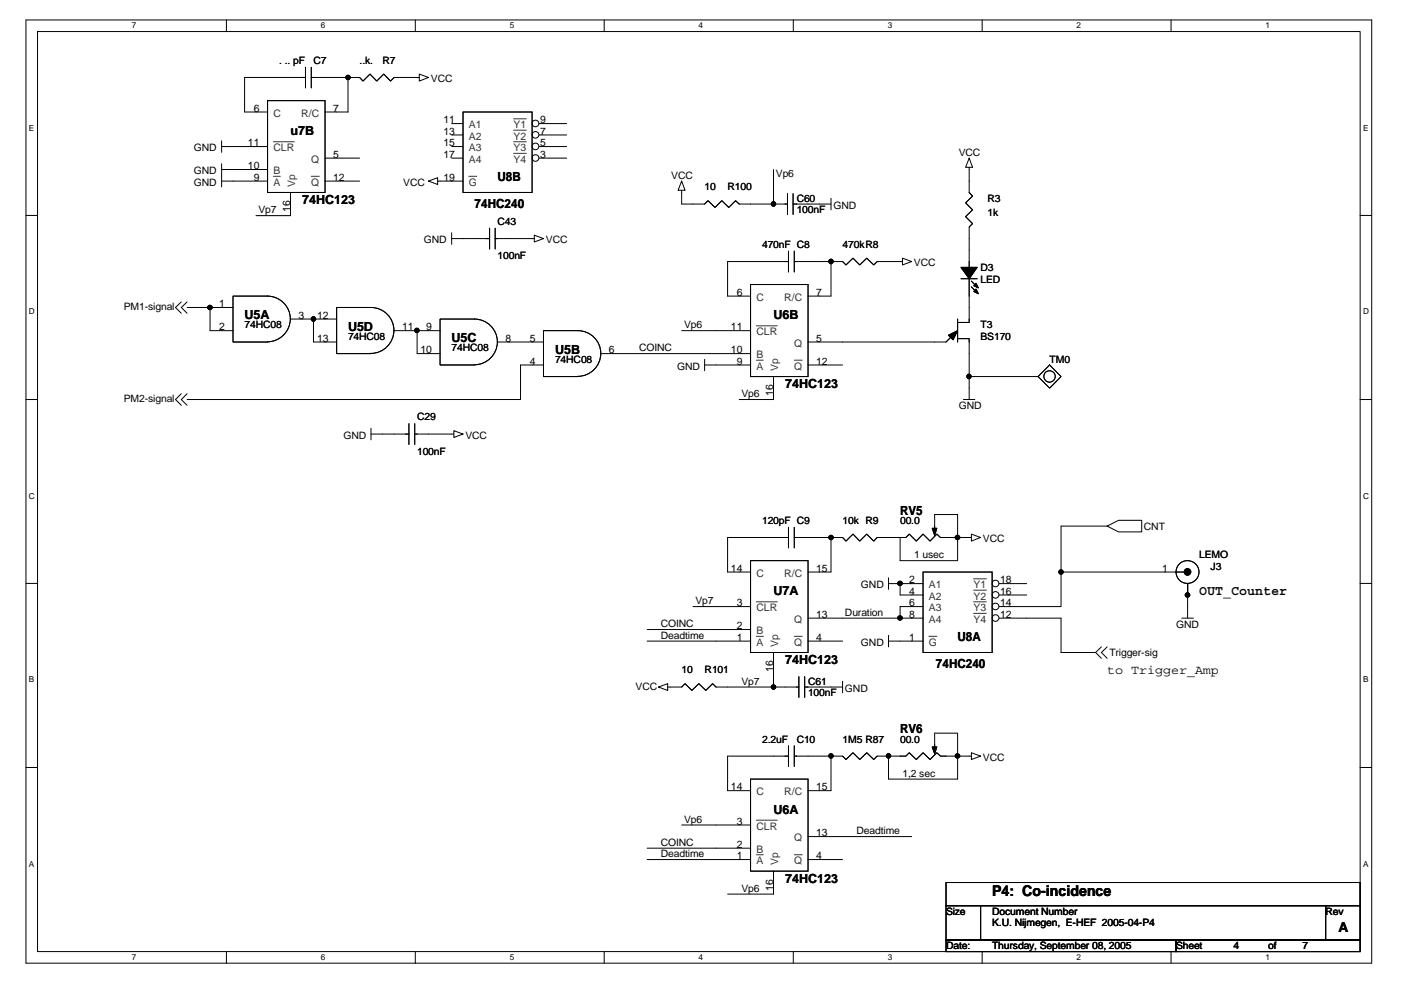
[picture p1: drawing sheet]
<svg xmlns="http://www.w3.org/2000/svg" width="297mm" height="210mm" viewBox="0 0 297 210" stroke-linecap="round" stroke-linejoin="round" font-family="sans-serif">
<path d="M5.5 4.2h285.3v200h-285.3zM8 6.7h280.4v195.1h-280.4z" fill="none" stroke="#000" stroke-width=".21"/>
<g fill="#fff">
<path d="M28 4.5h.9v1.9h-.9z"/>
<path d="M28 202h.9v1.9h-.9z"/>
</g>
<path d="M48 4.2v2.5M48 201.8v2.4" fill="none" stroke="#000" stroke-width=".21"/>
<g fill="#fff">
<path d="M68 4.5h1v1.9h-1z"/>
<path d="M68 202h1v1.9h-1z"/>
</g>
<path d="M88.1 4.2v2.5M88.1 201.8v2.4" fill="none" stroke="#000" stroke-width=".21"/>
<g fill="#fff">
<path d="M108.1 4.5h.9v1.9h-.9z"/>
<path d="M108.1 202h.9v1.9h-.9z"/>
</g>
<path d="M128.1 4.2v2.5M128.1 201.8v2.4" fill="none" stroke="#000" stroke-width=".21"/>
<g fill="#fff">
<path d="M148.1 4.5h1v1.9h-1z"/>
<path d="M148.1 202h1v1.9h-1z"/>
</g>
<path d="M168.2 4.2v2.5M168.2 201.8v2.4" fill="none" stroke="#000" stroke-width=".21"/>
<g fill="#fff">
<path d="M188.2 4.5h.9v1.9h-.9z"/>
<path d="M188.2 202h.9v1.9h-.9z"/>
</g>
<path d="M208.2 4.2v2.5M208.2 201.8v2.4" fill="none" stroke="#000" stroke-width=".21"/>
<g fill="#fff">
<path d="M228.3 4.5h.9v1.9h-.9z"/>
<path d="M228.3 202h.9v1.9h-.9z"/>
</g>
<path d="M248.3 4.2v2.5M248.3 201.8v2.4" fill="none" stroke="#000" stroke-width=".21"/>
<g fill="#fff">
<path d="M268.3 4.5h.9v1.9h-.9z"/>
<path d="M268.3 202h.9v1.9h-.9z"/>
<path d="M6.1 26.2h1.2v1.9h-1.2z"/>
<path d="M289 26.2h1.2v1.9h-1.2z"/>
<path d="M6.1 65.2h1.3v1.9h-1.3z"/>
<path d="M289 65.2h1.2v1.9h-1.2z"/>
</g>
<path d="M5.5 45.7h2.5M288.4 45.7h2.4" fill="none" stroke="#000" stroke-width=".21"/>
<g fill="#fff">
<path d="M6.1 104.2h1.3v1.9h-1.3z"/>
<path d="M289 104.2h1.2v1.9h-1.2z"/>
</g>
<path d="M5.5 84.7h2.5M288.4 84.7h2.4" fill="none" stroke="#000" stroke-width=".21"/>
<g fill="#fff">
<path d="M6.1 143.2h1.2v1.9h-1.2z"/>
<path d="M289 143.2h1.2v1.9h-1.2z"/>
</g>
<path d="M5.5 123.7h2.5M288.4 123.7h2.4" fill="none" stroke="#000" stroke-width=".21"/>
<g fill="#fff">
<path d="M6.1 182.2h1.2v1.9h-1.2z"/>
<path d="M289 182.2h1.2v1.9h-1.2z"/>
</g>
<g fill="none" stroke="#000" stroke-width=".21">
<path d="M61.6 16.4h-9.7v7.3h4.8M68.9 16.4h4.9v7.3h-4.9M88.9 16.4h-2.9M88.9 15.7l1.9 .7-1.9 .8zM47 35.9h9.7M47 34.7v4.9M47 38.4h9.7M47 31.1h9.7M47 29.8v2.5M56.7 21.3h12.2v19.5h-12.2zM68.9 38.4h7.3M68.9 33.5h7.3"/>
<path d="M90.8 38.4l2-.7v1.4zM92.8 38.4h3M144.5 38.4l.7 1.9h-1.4zM164 35.9v7.4M205.5 35.5v2.9M205.5 33.5l.7 2h-1.5zM61.6 40.8v4.9h-7.3M95.8 50.6h8M95.8 49.4v2.4M103.8 48.4v4.4M105 48.4v4.4M105 50.6h8.3"/>
<path d="M113.3 49.9l1.9 .7-1.9 .7zM144.5 40.3v3h4.9l.7-.8 1.5 1.5 1.4-1.5 1.5 1.5 1.5-1.5 .7 .8h7.3M164 43.3h3M167 41.1v4.4M167.2 53.3v4.4M167.2 55.5h-12.9v7.3h4.8M168.1 41.1v4.4M168.1 43.3h8.1M168.4 53.3v4.4M168.4 55.5h7.8v7.3h-4.9M176.2 42v2.5M188.4 55.5h2.9"/>
<path d="M191.3 54.7l2 .8-2 .7zM203.7 59.1h3.5M205.5 50.6v17.8h-2.5M206 59.6l1.2 1.2M38.4 64l-1.2 1.2 1.2 1.2M39.7 65.2h4.8M39.7 64l-1.3 1.2 1.3 1.2M44.5 65.2v4.9h4.9M44.5 65.2h4.9M56.7 62.8a4.8 4.8 0 0 1 4.9 4.8 4.8 4.8 0 0 1-4.9 4.9M56.7 62.8h-7.3v9.7h7.3M61.6 67.6h4.9"/>
<path d="M66.5 67.6h2.4M66.5 67.6v4.9h2.4M86 70.1h2.4M88.4 70.1h4.9M88.4 70.1v4.9h4.9M100.6 77.3a4.8 4.8 0 0 0 4.9-4.8 4.8 4.8 0 0 0-4.9-4.9h-7.3v9.8h7.3M105.5 72.5h9.7M115.2 77.4h-4.8v7.3h-70.7M122.5 70.1a4.8 4.8 0 0 1 4.9 4.9 4.8 4.8 0 0 1-4.9 4.8M122.6 70.1h-7.4v9.7h7.4M127.4 75h31.7M144.5 70.1h14.6"/>
<path d="M149.4 77.4h9.7M149.4 76.2v2.4M159.1 60.3h12.2v19.5h-12.2zM164 79.8v4.9h-7.3M171.3 77.4h7.3M201.5 71.5l-.9 1h-29.3M203 71.8h2.5v8M203 67.6v4.9M205.5 79.8h12.2M205.5 79.8v4.9M206 60.8l1.2 1.3M38.4 83.5l-1.2 1.2 1.2 1.2"/>
<path d="M39.7 83.5l-1.3 1.2 1.3 1.2M78.7 92h8M78.7 90.8v2.5M86.7 89.8v4.4M87.9 89.8v4.4M87.9 92h8.3M96.2 91.3l2 .7-2 .8zM204.3 84.7h2.4M159.1 118.9h12.2v19.4h-12.2zM167.2 111.8v4.4M167.2 114h-12.9v7.3h4.8M168.4 111.8v4.4"/>
<path d="M168.4 114h7.8M176.2 114h2.4l.8 .7 1.4-1.5 1.5 1.5 1.5-1.5 1.5 1.5 .7-.7h4.8M176.2 114v7.3h-4.9M190.8 114v4.9h12.2v-4.9M190.8 114h1.3l.7-.8 1.5 1.5 1.4-1.5 1.5 1.5 1.4-1.5 .8 .8h3.6M198.2 112.3v-3.2h4.8v4.9M203 114h3M206 113.2l1.9 .8-1.9 .7zM234.7 111.5h-9.7v9.8M234.7 111.5l2.5-1.2h4.9v2.5h-4.9zM137.2 133.5h21.9M137.2 135.9h21.9"/>
<path d="M146.9 128.6h12.2M164 138.3v7.4M171.3 131.1h19.5M171.3 135.9h7.3M188.4 135.9h4.9M188.4 134.7v2.5M188.4 123.7h2.4M188.4 122.5v2.5M190.8 123.7h4.9M190.8 123.7v2.5h4.9M190.8 131.1h4.9M195.7 128.6h-4.9v2.5"/>
<path d="M217.7 131.1h7.3v7.2h7.3M225 121.3h26.1M225 121.3v7.3h-7.3M232.3 138.3l1.2 1.3M233.5 137.2l-1.2 1.1M234.7 137.2l-1.2 1.1 1.2 1.3M250.6 131.1h2.4M251.8 123.7v7.4M139.6 145.7l2-.8v1.5zM141.6 145.7h2.9l.7-.8 1.5 1.5 1.5-1.5 1.4 1.5 1.5-1.5 .7 .8h12.2M164 145.7h5.4M167.2 158.1v4.4"/>
<path d="M168.4 158.1v4.4M169.4 143.5v4.4M170.6 145.7h8M170.6 143.5v4.4M178.6 144.4v2.5M198.2 158.6v-3.2h4.8v4.9M206 159.6l1.9 .7-1.9 .7zM5.5 162.7h2.5M137.2 179.8h14.6M144.5 174.9h7.3M167.2 160.3h-12.9v7.3h2.4M168.4 160.3h7.8"/>
<path d="M176.2 160.3h2.4l.8 .7 1.4-1.4 1.5 1.4 1.5-1.4 1.5 1.4 .7-.7h6.1l.7-.7 1.5 1.4 1.4-1.4 1.5 1.4 1.4-1.4 .8 .7h3.6M176.2 160.3v7.3h-2.4M178.6 177.4h14.7M203 160.3v4.9h-14.6v-4.9M206 160.3h-3M288.4 162.7h2.4M137.2 182.2h14.6M164 187.1v2.5h-9.7M200.6 192h7.3v7.3h-7.3zM200.6 187.1h87.8v4.9h-87.8zM200.6 199.3h48.7v2.5h-48.7zM207.9 192h73.2v7.3h-73.2z"/>
<path d="M249.3 199.3h39.1v2.5h-39.1zM281.1 192h7.3v7.3h-7.3z"/>
<circle cx="251.8" cy="121.3" r="2.43"/>
</g>
<g fill="#000" stroke="#000" stroke-width=".21">
<path d="M203.7 56.7h3.5l-1.7 2.4z" fill-rule="evenodd"/>
<path d="M203.7 56.7h3.5l-1.7 2.4z" fill-rule="evenodd"/>
<path d="M201.1 71.1l1.9-1-.9 2z" fill-rule="evenodd"/>
<path d="M201.1 71.1l1.9-1-.9 2z" fill-rule="evenodd"/>
<path d="M206.9 61.3l.5 1-.9-.5z" fill-rule="evenodd"/>
<path d="M206.9 60.1l.5 .9-.9-.4z" fill-rule="evenodd"/>
<path d="M206.9 61.3l.5 1-.9-.5z" fill-rule="evenodd"/>
<path d="M206.9 60.1l.5 .9-.9-.4z" fill-rule="evenodd"/>
<path d="M197.7 112h.9l-.4 1.5z" fill-rule="evenodd"/>
<path d="M197.7 112h.9l-.4 1.5z" fill-rule="evenodd"/>
<path d="M197.7 158.4h.9l-.4 1.4z" fill-rule="evenodd"/>
<path d="M197.7 158.4h.9l-.4 1.4z" fill-rule="evenodd"/>
<circle cx="73.8" cy="16.4" r=".47"/>
<circle cx="164" cy="43.2" r=".48"/>
<circle cx="176.2" cy="55.4" r=".48"/>
<circle cx="44.5" cy="65.2" r=".48"/>
<circle cx="66.4" cy="67.6" r=".48"/>
<circle cx="88.4" cy="70.1" r=".47"/>
<circle cx="205.4" cy="79.8" r=".48"/>
<circle cx="176.2" cy="114" r=".47"/>
<circle cx="203" cy="114" r=".48"/>
<circle cx="190.8" cy="123.7" r=".48"/>
<circle cx="190.8" cy="131" r=".48"/>
<circle cx="225" cy="121.3" r=".47"/>
<circle cx="251.8" cy="121.3" r=".7"/>
<circle cx="251.8" cy="126.1" r=".48"/>
<circle cx="164" cy="145.7" r=".47"/>
<circle cx="176.2" cy="160.3" r=".47"/>
<circle cx="188.4" cy="160.3" r=".47"/>
<circle cx="203" cy="160.3" r=".48"/>
</g>
<path d="M58 37.4h1.4M58 30.1h4.4M66 37.4h1.7M160.4 76.4h1.4M160.4 69.1h4.4M168.4 76.4h1.7M160.4 134.9h1.4M160.4 127.6h4.4M168.4 134.9h1.7" fill="none" stroke="#333" stroke-width=".21"/>
<circle cx="211.1" cy="123.7" r=".71" fill="#fff" stroke="#000" stroke-width=".21"/>
<path d="M211.8 123.7h5.9" fill="none" stroke="#000" stroke-width=".21"/>
<path d="M206.4 122.7h2.7" fill="none" stroke="#333" stroke-width=".21"/>
<circle cx="211.1" cy="126.1" r=".71" fill="#fff" stroke="#000" stroke-width=".21"/>
<path d="M211.8 126.2h5.9" fill="none" stroke="#000" stroke-width=".21"/>
<path d="M206.4 125.1h2.7" fill="none" stroke="#333" stroke-width=".21"/>
<circle cx="211.1" cy="128.6" r=".71" fill="#fff" stroke="#000" stroke-width=".21"/>
<path d="M211.8 128.6h5.9" fill="none" stroke="#000" stroke-width=".21"/>
<path d="M206.4 127.6h2.7" fill="none" stroke="#333" stroke-width=".21"/>
<circle cx="211.1" cy="131" r=".71" fill="#fff" stroke="#000" stroke-width=".21"/>
<g fill="none" stroke="#000" stroke-width=".21">
<path d="M73.8 16.4h2.4l.8 .8 1.4-1.5 1.5 1.5 1.5-1.5 1.4 1.5 .8-.8h2.4M95.8 26.2h2.4M95.8 28.6h2.4M95.8 31.1h2.4M95.8 33.5h2.4M205.5 38.4v2.4l.7 .8-1.5 1.4 1.5 1.5-1.5 1.4 1.5 1.5-.7 .7v2.5M68.9 67.6h2.5M68.9 72.5h2.5M78.6 65.2a4.9 4.9 0 0 1 4.9 4.9 4.9 4.9 0 0 1-4.9 4.8M78.7 65.2h-7.3v9.8h7.3M83.6 70.1h2.4M193.3 135.9h2.4"/>
<path d="M195.7 121.3h14.7v17h-14.7zM211.8 131.1h5.9M151.8 179.8h7.3M151.8 174.9h7.3M156.7 167.6h2.4M159.1 165.2h12.2v19.5h-12.2zM171.3 177.4h7.3M171.3 167.6h2.5M151.8 182.2h7.3M164 184.7v2.4M171.3 182.2h7.3"/>
</g>
<path d="M196.9 134.9h1.7M206.4 130h2.7M160.4 173.9h4.4M160.4 181.2h1.4M168.4 181.2h1.7" fill="none" stroke="#333" stroke-width=".21"/>
<circle cx="113.5" cy="26.2" r=".71" fill="#fff" stroke="#000" stroke-width=".21"/>
<path d="M114.3 26.2h5.8" fill="none" stroke="#000" stroke-width=".21"/>
<path d="M108.9 25.2h2.7" fill="none" stroke="#333" stroke-width=".21"/>
<circle cx="113.5" cy="28.6" r=".71" fill="#fff" stroke="#000" stroke-width=".21"/>
<path d="M114.3 28.6h5.8" fill="none" stroke="#000" stroke-width=".21"/>
<path d="M108.9 27.6h2.7" fill="none" stroke="#333" stroke-width=".21"/>
<circle cx="113.5" cy="31.1" r=".71" fill="#fff" stroke="#000" stroke-width=".21"/>
<path d="M114.3 31.1h5.8" fill="none" stroke="#000" stroke-width=".21"/>
<path d="M108.9 30.1h2.7" fill="none" stroke="#333" stroke-width=".21"/>
<circle cx="113.5" cy="33.5" r=".71" fill="#fff" stroke="#000" stroke-width=".21"/>
<g fill="none" stroke="#000" stroke-width=".21">
<path d="M61.6 16.4h3.2M64.8 14.3v4.3M66 14.3v4.3M66 16.4h2.9M95.8 38.4h2.4M98.2 23.7h14.6v17.1h-14.6zM114.3 33.5h5.8M176.2 55.5h2.4l.8 .7 1.4-1.5 1.5 1.5 1.5-1.5 1.5 1.5 .7-.7h2.4M217.7 79.8h2.4M222.5 77.4l2.5 2.4-2.5 2.5-2.4-2.5z"/>
<circle cx="222.5" cy="79.8" r="1.21"/>
</g>
<path d="M99.4 37.4h1.7M108.9 32.5h2.7" fill="none" stroke="#333" stroke-width=".21"/>
<g fill="#000" stroke="#000" stroke-width=".21">
<circle cx="73.8" cy="16.4" r=".47"/>
<circle cx="164" cy="43.2" r=".48"/>
<circle cx="176.2" cy="55.4" r=".48"/>
<circle cx="44.5" cy="65.2" r=".48"/>
<circle cx="66.4" cy="67.6" r=".48"/>
<circle cx="88.4" cy="70.1" r=".47"/>
<circle cx="205.4" cy="79.8" r=".48"/>
<circle cx="176.2" cy="114" r=".47"/>
<circle cx="203" cy="114" r=".48"/>
<circle cx="190.8" cy="123.7" r=".48"/>
<circle cx="190.8" cy="131" r=".48"/>
<circle cx="225" cy="121.3" r=".47"/>
<circle cx="251.8" cy="126.1" r=".48"/>
<circle cx="164" cy="145.7" r=".47"/>
<circle cx="176.2" cy="160.3" r=".47"/>
<circle cx="188.4" cy="160.3" r=".47"/>
<circle cx="203" cy="160.3" r=".48"/>
</g>
<text font-size="3.1" x="210.4" y="190">P4: Co-incidence</text>
<g font-size="2.9">
<text x="254.3" y="126.2">OUT_Counter</text>
<text x="283.8" y="197.7">A</text>
</g>
<g font-size="2.7">
<text x="61.6" y="28.7">u7B</text>
<text x="105.5" y="38.4">U8B</text>
<text x="64" y="43.3">74HC123</text>
<text x="100.6" y="44">74HC240</text>
<text x="51.9" y="67.6">U5A</text>
<text x="73.8" y="70.1">U5D</text>
<text x="164" y="67.6">U6B</text>
<text x="95.8" y="72.6">U5C</text>
<text x="117.7" y="75">U5B</text>
<text x="166.5" y="82.3">74HC123</text>
<text x="190.8" y="109.1">RV5</text>
<text x="164" y="126.2">U7A</text>
<text x="203" y="135.9">U8A</text>
<text x="166.5" y="140.8">74HC123</text>
<text x="198.4" y="141.6">74HC240</text>
<text x="234.7" y="143">to Trigger_Amp</text>
<text x="190.8" y="155.4">RV6</text>
<text x="164" y="172.5">U6A</text>
<text x="166.5" y="187.2">74HC123</text>
</g>
<g font-size="2.2">
<text x="59.2" y="13.5">. .. pF</text>
<text x="66.5" y="13.5">C7</text>
<text x="76.2" y="13.5">..k.</text>
<text x="81.1" y="13.5">R7</text>
<text x="91.4" y="17.4">VCC</text>
<text x="53.8" y="23.7">6</text>
<text x="70.6" y="23.7">7</text>
<text x="94" y="26.2">11</text>
<text x="94" y="28.6">13</text>
<text x="114.5" y="26.2">9</text>
<text x="114.5" y="28.6">7</text>
<text x="41.1" y="32.1">GND</text>
<text x="52.6" y="35.9">10</text>
<text x="52.6" y="31">11</text>
<text x="70.6" y="33.5">5</text>
<text x="94" y="31">15</text>
<text x="94" y="33.5">17</text>
<text x="114.5" y="31">5</text>
<text x="114.5" y="33.5">3</text>
<text x="203.3" y="33.1">VCC</text>
<text x="41.1" y="37">GND</text>
<text x="41.1" y="39.4">GND</text>
<text x="53.8" y="38.4">9</text>
<text x="70.6" y="38.4">12</text>
<text x="85.5" y="39.4">VCC</text>
<text x="94" y="38.4">19</text>
<text x="142.3" y="37.9">VCC</text>
<text x="149.4" y="40.4">10</text>
<text x="154.3" y="40.4">R100</text>
<text x="164.5" y="37.6">Vp6</text>
<text x="54.8" y="45.2">Vp7</text>
<text x="61.6" y="45" transform="rotate(-90 61.6 45)">16</text>
<text x="105.5" y="47.7">C43</text>
<text x="168.9" y="42.8">C60</text>
<text x="168.9" y="45.3">100nF</text>
<text x="176.7" y="44.3">GND</text>
<text x="209.4" y="42.8">R3</text>
<text x="209.4" y="45.8">1k</text>
<text x="89.9" y="51.6">GND</text>
<text x="115.7" y="51.6">VCC</text>
<text x="161.6" y="52.6">470nF C8</text>
<text x="178.6" y="52.6">470kR8</text>
<text x="105.5" y="55">100nF</text>
<text x="193.8" y="56.5">VCC</text>
<text x="207.9" y="57.4">D3</text>
<text x="207.9" y="59.9">LED</text>
<text x="26.2" y="65.7">PM1-signal</text>
<text x="46.5" y="65.2">1</text>
<text x="156.2" y="62.7">6</text>
<text x="173" y="62.7">7</text>
<text x="46.5" y="70.1">2</text>
<text x="51.9" y="69.6">74HC08</text>
<text x="63.3" y="67.6">3</text>
<text x="67.2" y="67.6">12</text>
<text x="85.3" y="70.1">11</text>
<text x="90.4" y="70.1">9</text>
<text x="145" y="69.6">Vp6</text>
<text x="155" y="70.1">11</text>
<text x="207.9" y="69.6">T3</text>
<text x="67.2" y="72.5">13</text>
<text x="73.8" y="72.1">74HC08</text>
<text x="89.2" y="74.9">10</text>
<text x="95.8" y="74.5">74HC08</text>
<text x="107.2" y="72.5">8</text>
<text x="112.3" y="77.3">4</text>
<text x="112.3" y="72.5">5</text>
<text x="117.7" y="77">74HC08</text>
<text x="129.1" y="74.9">6</text>
<text x="135.5" y="74.5">COINC</text>
<text x="155" y="74.9">10</text>
<text x="156.2" y="77.3">9</text>
<text x="173" y="72.5">5</text>
<text x="173" y="77.3">12</text>
<text x="207.9" y="72.1">BS170</text>
<text x="222.5" y="77">TM0</text>
<text x="143.6" y="78.4">GND</text>
<text x="164" y="84" transform="rotate(-90 164 84)">16</text>
<text x="26.2" y="85.3">PM2-signal</text>
<text x="88.4" y="89.2">C29</text>
<text x="157.2" y="84.2">Vp6</text>
<text x="203.3" y="86.7">GND</text>
<text x="72.8" y="93">GND</text>
<text x="98.7" y="93">VCC</text>
<text x="88.4" y="96.5">100nF</text>
<text x="161.6" y="111.1">120pF C9</text>
<text x="178.6" y="111.1">10k R9</text>
<text x="190.8" y="111.1">00.0</text>
<text x="242.5" y="112.3">CNT</text>
<text x="193.8" y="118.4">1 usec</text>
<text x="208.4" y="115">VCC</text>
<text x="254.3" y="118.4">LEMO</text>
<text x="155" y="121.2">14</text>
<text x="173" y="121.2">15</text>
<text x="182.5" y="124.8">GND</text>
<text x="192.8" y="123.7">2</text>
<text x="212" y="123.7">18</text>
<text x="246.4" y="121.2">1</text>
<text x="256.7" y="120.9">J3</text>
<text x="147.4" y="128.1">Vp7</text>
<text x="156.2" y="128.6">3</text>
<text x="173" y="131">13</text>
<text x="179.2" y="130.6">Duration</text>
<text x="192.8" y="126.1">4</text>
<text x="192.8" y="128.6">6</text>
<text x="192.8" y="131">8</text>
<text x="212" y="126.1">16</text>
<text x="212" y="128.6">14</text>
<text x="212" y="131">12</text>
<text x="140.1" y="133">COINC</text>
<text x="140.1" y="135.4">Deadtime</text>
<text x="156.2" y="135.9">1</text>
<text x="156.2" y="133.4">2</text>
<text x="173" y="135.9">4</text>
<text x="182.5" y="136.9">GND</text>
<text x="192.8" y="135.9">1</text>
<text x="249.3" y="133.1">GND</text>
<text x="144.5" y="142.8">10</text>
<text x="149.4" y="142.8">R101</text>
<text x="164" y="142.5" transform="rotate(-90 164 142.5)">16</text>
<text x="235.2" y="139.1">Trigger-sig</text>
<text x="134.7" y="146.2">VCC</text>
<text x="157.2" y="145.2">Vp7</text>
<text x="171.3" y="145.2">C61</text>
<text x="171.3" y="147.7">100nF</text>
<text x="179.2" y="146.7">GND</text>
<text x="161.6" y="157.4">2.2uF</text>
<text x="168.9" y="157.4">C10</text>
<text x="178.6" y="157.4">1M5 R87</text>
<text x="190.8" y="157.4">00.0</text>
<text x="208.4" y="161.3">VCC</text>
<text x="155" y="167.6">14</text>
<text x="173" y="167.6">15</text>
<text x="191.3" y="164.7">1,2 sec</text>
<text x="140.1" y="179.3">COINC</text>
<text x="145" y="174.4">Vp6</text>
<text x="156.2" y="174.9">3</text>
<text x="156.2" y="179.8">2</text>
<text x="173" y="177.3">13</text>
<text x="181.6" y="176.9">Deadtime</text>
<text x="140.1" y="181.7">Deadtime</text>
<text x="156.2" y="182.2">1</text>
<text x="173" y="182.2">4</text>
<text x="157.2" y="189.1">Vp6</text>
<text x="164" y="188.8" transform="rotate(-90 164 188.8)">16</text>
<text x="200.6" y="194">Size</text>
<text x="210.4" y="194">Document Number</text>
<text x="210.4" y="196.4">K.U. Nijmegen, E-HEF 2005-04-P4</text>
<text x="281.1" y="194">Rev</text>
<text x="200.6" y="201.3">Date:</text>
<text x="210.4" y="201.3">Thursday, September 08, 2005</text>
<text x="249.3" y="201.3">Sheet</text>
<text x="261.5" y="201.3">4</text>
<text x="268.9" y="201.3">of</text>
<text x="276.2" y="201.3">7</text>
</g>
<g font-size="2.2" fill="#333">
<text x="58" y="24.8">C</text>
<text x="63.9" y="24.8">R/C</text>
<text x="99.4" y="27.2">A1</text>
<text x="99.4" y="29.6">A2</text>
<text x="108.9" y="27.2">Y1</text>
<text x="108.9" y="29.6">Y2</text>
<text x="58" y="32.1">CLR</text>
<text x="66" y="34.5">Q</text>
<text x="99.4" y="32.1">A3</text>
<text x="99.4" y="34.5">A4</text>
<text x="108.9" y="32.1">Y3</text>
<text x="108.9" y="34.5">Y4</text>
<text x="58" y="39.4">A</text>
<text x="58" y="37">B</text>
<text x="62.6" y="39.6" transform="rotate(-90 62.6 39.6)">Vp</text>
<text x="66" y="39.4">Q</text>
<text x="99.4" y="39.4">G</text>
<text x="160.4" y="63.8">C</text>
<text x="166.3" y="63.8">R/C</text>
<text x="160.4" y="71.1">CLR</text>
<text x="160.4" y="76">B</text>
<text x="168.4" y="73.5">Q</text>
<text x="160.4" y="78.4">A</text>
<text x="165" y="78.6" transform="rotate(-90 165 78.6)">Vp</text>
<text x="168.4" y="78.4">Q</text>
<text x="160.4" y="122.3">C</text>
<text x="166.3" y="122.3">R/C</text>
<text x="196.9" y="124.8">A1</text>
<text x="206.4" y="124.8">Y1</text>
<text x="160.4" y="129.6">CLR</text>
<text x="196.9" y="127.2">A2</text>
<text x="196.9" y="129.6">A3</text>
<text x="206.4" y="127.2">Y2</text>
<text x="206.4" y="129.6">Y3</text>
<text x="160.4" y="136.9">A</text>
<text x="160.4" y="134.5">B</text>
<text x="165" y="137.1" transform="rotate(-90 165 137.1)">Vp</text>
<text x="168.4" y="132.1">Q</text>
<text x="168.4" y="136.9">Q</text>
<text x="196.9" y="132.1">A4</text>
<text x="196.9" y="136.9">G</text>
<text x="206.4" y="132.1">Y4</text>
<text x="160.4" y="168.7">C</text>
<text x="166.3" y="168.7">R/C</text>
<text x="160.4" y="175.9">CLR</text>
<text x="168.4" y="178.4">Q</text>
<text x="160.4" y="183.3">A</text>
<text x="160.4" y="180.8">B</text>
<text x="165" y="183.5" transform="rotate(-90 165 183.5)">Vp</text>
<text x="168.4" y="183.3">Q</text>
</g>
<g font-size="1.7">
<text x="28" y="6">7</text>
<text x="68" y="6">6</text>
<text x="108.1" y="6">5</text>
<text x="148.1" y="6">4</text>
<text x="188.2" y="6">3</text>
<text x="228.3" y="6">2</text>
<text x="268.3" y="6">1</text>
<text x="6.1" y="27.7">E</text>
<text x="289" y="27.7">E</text>
<text x="6.1" y="66.7">D</text>
<text x="289" y="66.7">D</text>
<text x="6.1" y="105.7">C</text>
<text x="289" y="105.7">C</text>
<text x="6.1" y="144.7">B</text>
<text x="289" y="144.7">B</text>
<text x="6.1" y="183.7">A</text>
<text x="289" y="183.7">A</text>
<text x="28" y="203.5">7</text>
<text x="68" y="203.5">6</text>
<text x="108.1" y="203.5">5</text>
<text x="148.1" y="203.5">4</text>
<text x="188.2" y="203.5">3</text>
<text x="228.3" y="203.5">2</text>
<text x="268.3" y="203.5">1</text>
</g>
</svg>
